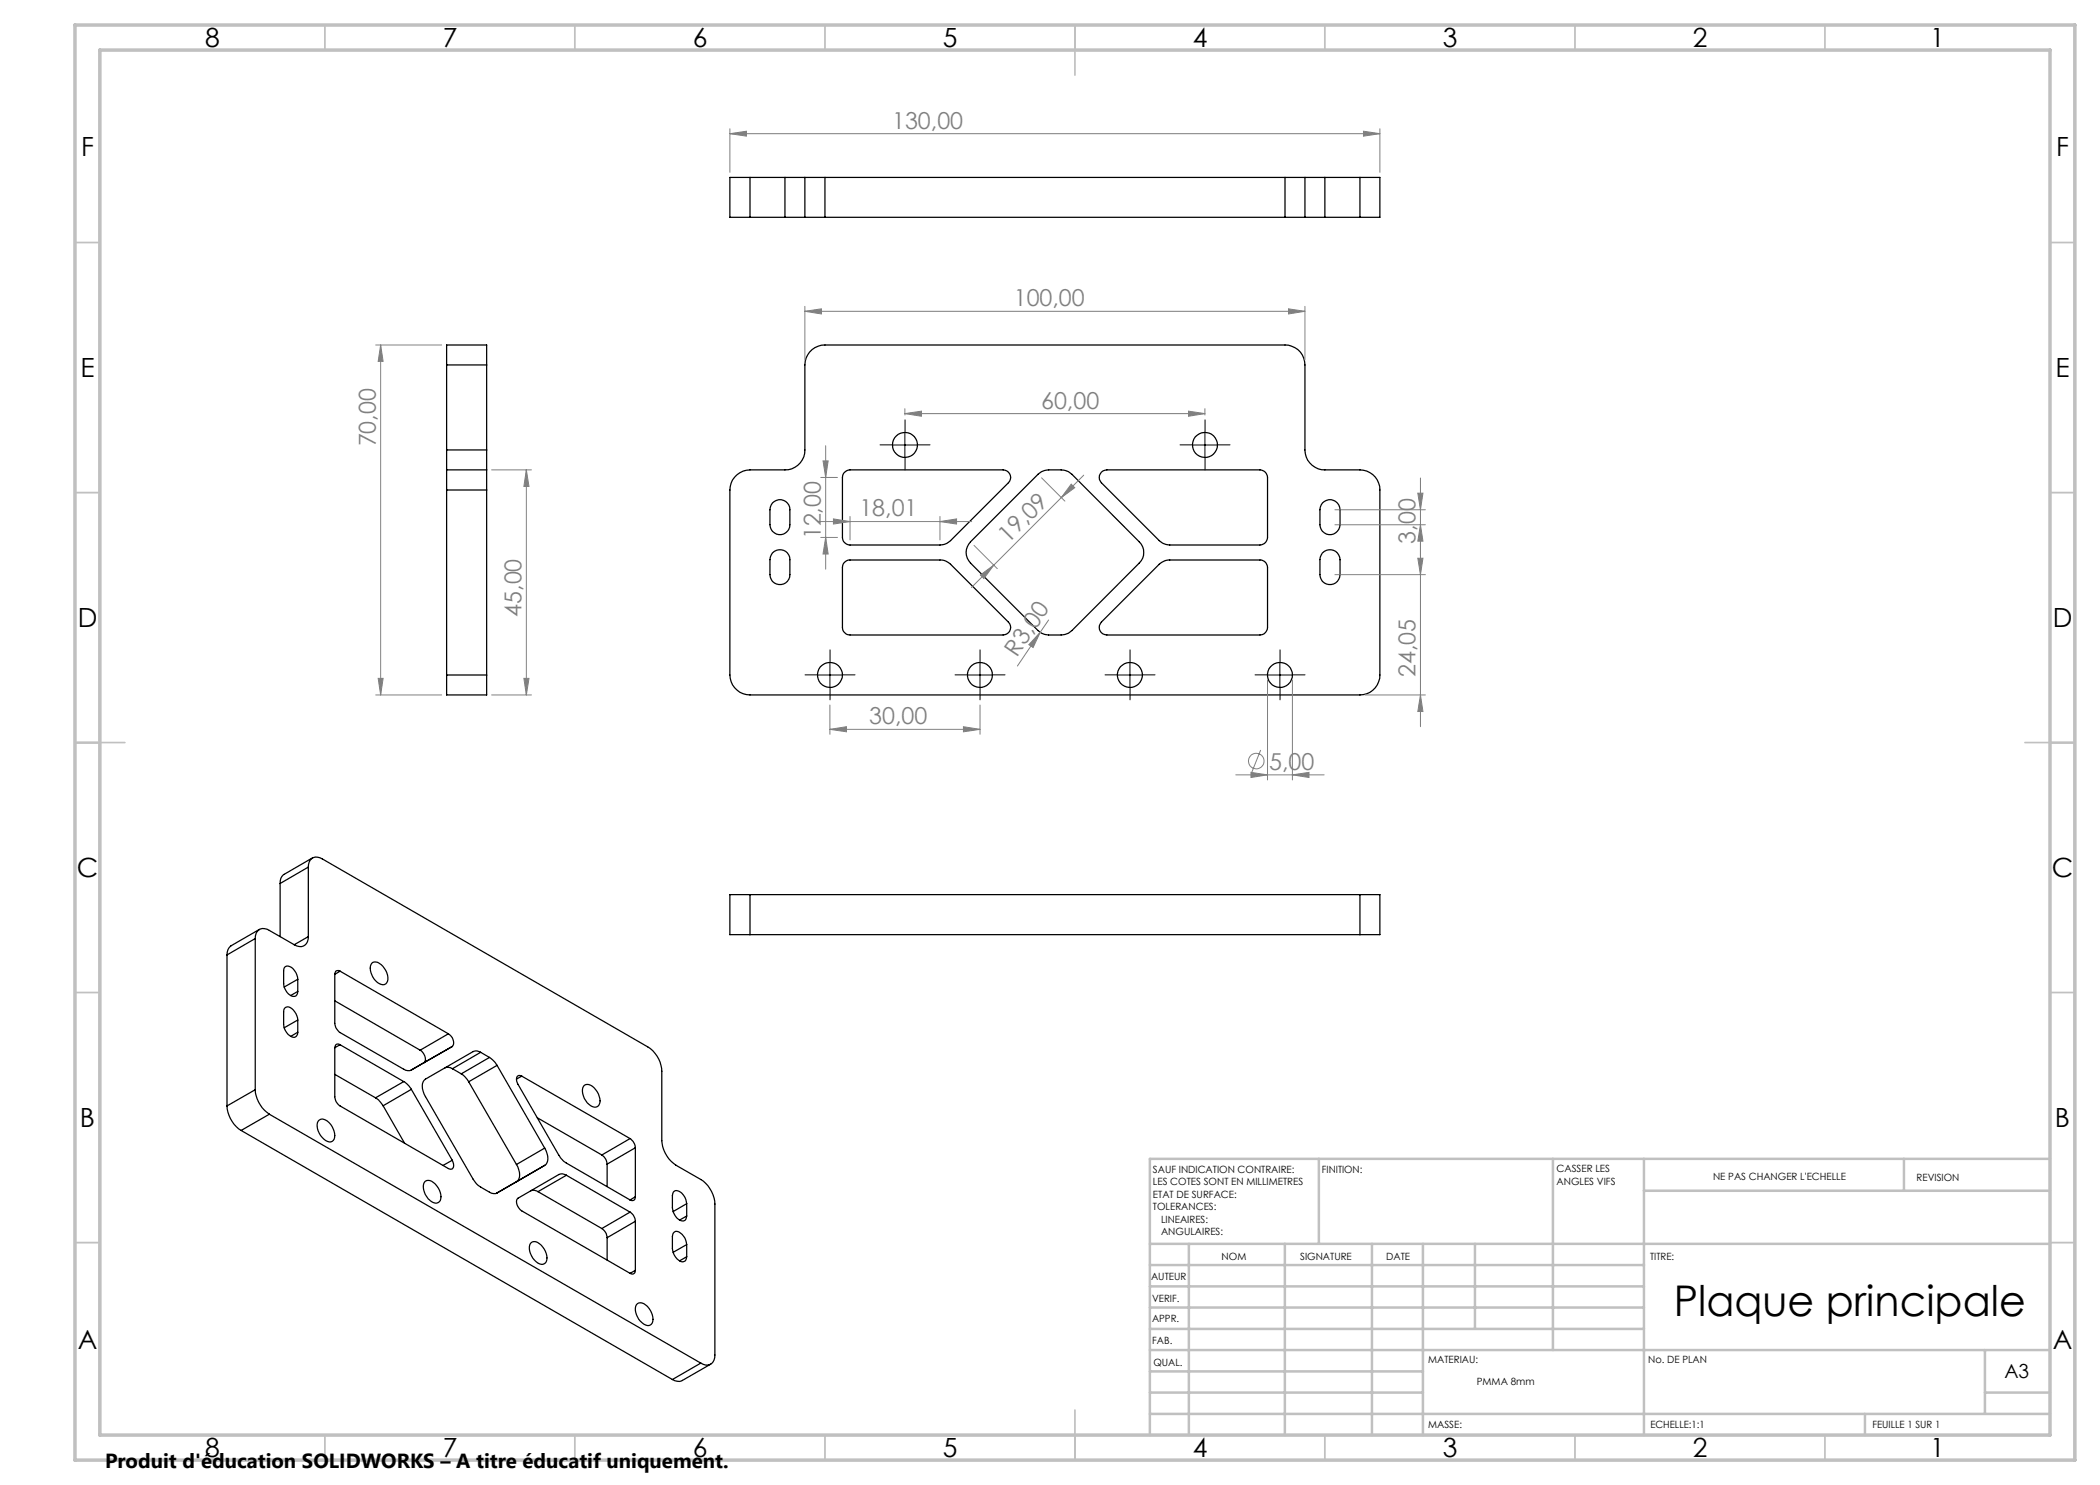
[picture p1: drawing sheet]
<svg xmlns="http://www.w3.org/2000/svg" width="420mm" height="297mm" viewBox="0 0 420 297" stroke-linecap="round" stroke-linejoin="round" font-family="sans-serif">
<g fill="none" stroke="#000" stroke-width=".25">
<path d="M150 35.5h-4v8h4M150 35.5h7M150 35.5v8M157 35.5h4M157 35.5v8M161 35.5h4M161 35.5v8M165 35.5v8M165 35.5h92M257 35.5h4M257 35.5v8M261 35.5h4"/>
<path d="M261 35.5v8M265 35.5h7M265 35.5v8M272 35.5h4v8h-4M272 35.5v8M150 43.5h7M157 43.5h4M161 43.5h4M165 43.5h92M257 43.5h4M261 43.5h4M265 43.5h7"/>
<path d="M89.3 73v-4h8v4M89.3 73v17M89.3 73h8M97.3 73v17M161.9 70.4a4 4 0 0 1 3.1-1.4h92a3.9 3.9 0 0 1 4 4v17a4 4 0 0 0 4 4h7a4 4 0 0 1 4 4v37a4 4 0 0 1-4 4h-122a4.1 4.1 0 0 1-4-4v-37a4.1 4.1 0 0 1 4-4h7a3.9 3.9 0 0 0 4-4v-17a4 4 0 0 1 .9-2.6zM89.3 94v4M89.3 90v4M89.3 94h8M89.3 98h8M89.3 98v37M89.3 90h8M97.3 94v4"/>
<path d="M97.3 90v4M97.3 98v37M168.9 94.4l.5-.3 .6-.1h30.6a1.51 1.51 0 0 1 1.4 .9 1.51 1.51 0 0 1-.3 1.7l-11.6 11.5a3.1 3.1 0 0 1-2.1 .9h-18a1.57 1.57 0 0 1-1.5-1.5v-12l.1-.6zM207.6 94.9a3.3 3.3 0 0 1 2.1-.9h2.5a3.3 3.3 0 0 1 2.2 .9l13.5 13.5a2.98 2.98 0 0 1 0 4.2l-13.5 13.5a3.3 3.3 0 0 1-2.2 .9h-2.5a3.3 3.3 0 0 1-2.1-.9l-13.5-13.5a2.98 2.98 0 0 1 0-4.2zM220.3 94.4l.3-.2 .8-.2h30.6a1.57 1.57 0 0 1 1.5 1.5v12a1.57 1.57 0 0 1-1.5 1.5h-18a3.3 3.3 0 0 1-2.2-.9l-11.5-11.5a1.53 1.53 0 0 1 0-2.2zM154.5 100.6a2 2 0 0 1 2.2-.5 2 2 0 0 1 1.3 1.8v3a1.99 1.99 0 0 1-2 2 1.99 1.99 0 0 1-2-2v-3l.1-.4zM154.5 110.6a2 2 0 0 1 2.2-.5 2 2 0 0 1 1.3 1.8v3a1.99 1.99 0 0 1-2 2 1.99 1.99 0 0 1-2-2v-3l.1-.5zM168.9 112.4l.8-.4h18.3a2.87 2.87 0 0 1 2.1 .9l11.6 11.5a1.51 1.51 0 0 1 .3 1.7 1.51 1.51 0 0 1-1.4 .9h-30.6a1.57 1.57 0 0 1-1.5-1.5v-12l.1-.6zM231.8 112.9a3 3 0 0 1 2.2-.9h18a1.51 1.51 0 0 1 1.5 1.5v12a1.57 1.57 0 0 1-1.5 1.5h-30.6a1.52 1.52 0 0 1-1.4-.9 1.52 1.52 0 0 1 .3-1.7zM264.5 110.6a2.03 2.03 0 0 1 2.2-.5 2.03 2.03 0 0 1 1.3 1.8v3a2.01 2.01 0 0 1-2 2 2.01 2.01 0 0 1-2-2v-3l.1-.5zM264.5 100.6a2.03 2.03 0 0 1 2.2-.5 2.03 2.03 0 0 1 1.3 1.8v3a2.01 2.01 0 0 1-2 2 2.01 2.01 0 0 1-2-2v-3l.1-.4zM89.3 135v4h8v-4"/>
<path d="M89.3 135h8M56 176.7v10.6M61.7 173.4a1.73 1.73 0 0 1 .8-1.8 1.73 1.73 0 0 1 2 .2l65 37.6a6 6 0 0 1 2.9 4.8v13.9a6.4 6.4 0 0 0 2.8 4.9l5 2.9a6.3 6.3 0 0 1 2.8 4.9v30.2a1.72 1.72 0 0 1-.8 1.8 1.72 1.72 0 0 1-2-.2M61.7 173.4v13.9M61.7 173.4l-5.7 3.3M62.5 171.6l-5.7 3.3a1.83 1.83 0 0 0-.8 1.8M150 178.9h-4v8h4M150 178.9v8M150 178.9h122M272 178.9h4v8h-4M272 178.9v8M45.4 191v30.2"/>
<path d="M51 187.7a1.73 1.73 0 0 1 .9-1.8 1.73 1.73 0 0 1 2 .2l4.9 2.8M51 187.7v30.2M51 187.7l-5.6 3.3M51.9 185.9l-5.7 3.3a2.03 2.03 0 0 0-.8 1.8M59.5 195.9a2.7 2.7 0 0 0-2.2-2.7 .84 .84 0 0 0-.6 1v2.5a2.62 2.62 0 0 0 2.2 2.6 .9 .9 0 0 0 .6-1M59.5 195.9v2.4M59.5 198.3l-1.4 .8M59.5 195.9l-2.7 1.5M61.7 187.3a1.73 1.73 0 0 1-.9 1.8 1.73 1.73 0 0 1-2-.2M61.7 187.3l-2.9 1.6M67 194.9v9.8a2.49 2.49 0 0 0 1 1.8l12.8 7.4a1.5 1.5 0 0 0 1.5 .1l8.2-4.7M68 194.2a.65 .65 0 0 0-.7 0 .65 .65 0 0 0-.3 .7"/>
<path d="M68 194.2l21.7 12.6M68 194.2l-1 .7M74.4 192.6a1.37 1.37 0 0 1 1.8 .3 3.3 3.3 0 0 1 1.2 3.6 1.19 1.19 0 0 1-1.9 0 3.2 3.2 0 0 1-1.1-3.9zM150 186.9h122M51 217.9a6.4 6.4 0 0 0 2.9 4.9M51 217.9l-5.6 3.3M59.5 204a2.99 2.99 0 0 0-1.9-2.6 .84 .84 0 0 0-.9 1v2.4a2.7 2.7 0 0 0 2.2 2.7 .98 .98 0 0 0 .6-1.1M59.5 204v2.4M59.5 206.4l-1.4 .9M59.5 204l-2.7 1.6M67 209.5v9.9a2.33 2.33 0 0 0 1 1.8l21.7 12.5a.71 .71 0 0 0 .9 0 .71 .71 0 0 0 .1-.9l-.2-.7M67 214.9l8.1 4.7"/>
<path d="M67 200.2l17 9.8M68 208.9a.65 .65 0 0 0-.7 0 .65 .65 0 0 0-.3 .6M68 208.9l12.8 7.4M68 208.9l-1 .6M75.1 219.6l.6 .4 .9 1.2M80.8 216.3l1 .9 .5 .7M80.8 216.3l-5.7 3.3M82.3 217.9l8.2 14.2M82.3 217.9l-5.7 3.3M84 210a2.01 2.01 0 0 1 .9 2.4l-.1 .1M84.8 212.5l-2.6 1.5M89 213.6a1.58 1.58 0 0 1 1.5 .1"/>
<path d="M89.7 206.8a1.88 1.88 0 0 1 .8 2.5M89.7 206.8l-5.7 3.2M90.5 209.3l-5.7 3.2M90.5 213.7l1.8 1.1M92.3 214.8l.8 .6 .6 1M93.7 216.4l9.6 16.5M96.1 210.5a1.5 1.5 0 0 0-1.5-.2l-9.5 5.5a1.99 1.99 0 0 0-.5 2.5l.5 1 9.5 16.5 1.1 1.3 2.2 1.3a1.5 1.5 0 0 0 1.5 .2M96.1 210.5l1.8 1M96.1 210.5l-5.6 3.2M97.9 211.5l1 .9 .5 .7M97.9 211.5l-5.6 3.3M99.4 213.1l9.5 16.5"/>
<path d="M99.4 213.1l-5.7 3.3M104.4 215.2a.71 .71 0 0 0-1 .1 .71 .71 0 0 0-.1 .9l.3 .7 8.2 14.1 .8 1.2 13.4 7.8M104.4 215.2l21.6 12.5M104.4 215.2l-1.1 .6M116.9 217.1a2.04 2.04 0 0 1 2.6 1.3l.3 .9a1.34 1.34 0 0 1-.9 2.1 3.3 3.3 0 0 1-2.2-4.1zM45.4 221.2a6.2 6.2 0 0 0 2.8 4.9M48.2 226.1l86.3 49.8M53.9 222.8l86.3 49.8M53.9 222.8l-5.7 3.3M63.6 224.2a1.19 1.19 0 0 1 1.9 0 3.2 3.2 0 0 1 1.1 3.9 1.29 1.29 0 0 1-1.8-.3 3.3 3.3 0 0 1-1.2-3.6zM76.6 221.2l4.3 7.5M85.1 236.3a2.04 2.04 0 0 1 2.5 1.3 2.16 2.16 0 0 1 0 2.9 2.32 2.32 0 0 1-2.5-1.6l-.4-.9a1.84 1.84 0 0 1 .4-1.7z"/>
<path d="M90.5 232.1l-1.9 1M103.3 232.9l.5 1.1a1.96 1.96 0 0 1-.5 2.4M103.3 236.4l-3.9 2.2M106.2 238.2a1.52 1.52 0 0 1 1.4 .1M107.5 223.6l12.9 7.4M107.6 238.3l12.8 7.4M108.9 229.6l.5 1.1a1.96 1.96 0 0 1-.5 2.4M108.9 233.1l-9.5 5.5M108.9 233.1l-5.6 3.3M108.9 229.6l-5.6 3.3M113.3 235.1a1.5 1.5 0 0 0-1.5-.2l-8.2 4.7a1.74 1.74 0 0 0 .8 2.6l21.6 12.5M113.3 235.1l12.7 7.3"/>
<path d="M113.3 235.1l-5.7 3.2M120.4 231a2.34 2.34 0 0 1 1 1.8M121.4 232.8v4.5M126 227.7a2.49 2.49 0 0 1 1.1 1.8M126 227.7l-5.6 3.3M127.1 239.4a.65 .65 0 0 1-.3 .7 .65 .65 0 0 1-.8-.1M127.1 229.5v9.9M127.1 229.5l-5.7 3.3M127.1 239.4l-1.1 .6M106.3 248.5a2.02 2.02 0 0 1 2.5 1.3 2.16 2.16 0 0 1 0 3 2.26 2.26 0 0 1-2.5-1.7l-.4-.9a1.74 1.74 0 0 1 .4-1.7zM120.4 245.7a2.34 2.34 0 0 1 1 1.8M121.4 247.5v4.5"/>
<path d="M126 242.4a2.34 2.34 0 0 1 1.1 1.9M126 242.4l-5.6 3.3M127.1 254.1a.65 .65 0 0 1-.3 .6 .65 .65 0 0 1-.8 0M127.1 244.3v9.8M127.1 244.3l-5.7 3.2M127.1 254.1l-1.1 .6M137.3 248.9a2.78 2.78 0 0 0-2.2-2.6 .98 .98 0 0 0-.6 1v2.4a2.99 2.99 0 0 0 1.9 2.7 .85 .85 0 0 0 .9-1M137.3 240.7a2.7 2.7 0 0 0-2.2-2.6 .9 .9 0 0 0-.6 1v2.5a2.7 2.7 0 0 0 2.2 2.6 .9 .9 0 0 0 .6-1M137.3 240.7v2.5M137.3 248.9v2.5M137.3 251.4l-1.4 .8M137.3 248.9l-2.7 1.6"/>
<path d="M137.3 243.2l-1.4 .8M137.3 240.7l-2.7 1.6M127.3 260.9a1.23 1.23 0 0 1 1.8 .1 3.6 3.6 0 0 1 1.4 3.6 1.06 1.06 0 0 1-1.7 .2 3.4 3.4 0 0 1-1.5-3.9zM140.2 272.6l-5.7 3.3M142.1 272.8l-5.6 3.3a1.73 1.73 0 0 1-2-.2"/>
<circle cx="181" cy="89" r="2.49"/>
<circle cx="241" cy="89" r="2.5"/>
<circle cx="166" cy="135" r="2.5"/>
<circle cx="196" cy="135" r="2.5"/>
<circle cx="226" cy="135" r="2.5"/>
<circle cx="256" cy="135" r="2.5"/>
</g>
<g fill="none" stroke="#808080" stroke-width=".2">
<path d="M146 26.7l3.3-.5v1zM146 25.7v8.8M146 26.7h130M272.7 26.2l3.3 .5-3.3 .5zM276 25.7v8.8M75.1 69h13.2M76.1 69v70M76.1 69l.5 3.3h-1zM161 62.3l3.3-.5v1zM161 61.3v10.7M161 62.3h100M257.7 61.8l3.3 .5-3.3 .5z"/>
<path d="M261 61.3v10.7M98.3 94h8M105.3 94l.5 3.3h-1zM105.3 94v45M164.1 95.5h3.4M164.6 92.2h1l-.5 3.3zM165.1 89.1v24.7M181 82.7l3.3-.5v1.1zM181 81.7v1.3M181 82.7h60M208.3 95.6l4.7 4.6M214.2 96.8l.7 .7-2.6 2z"/>
<path d="M216.7 95l-17.9 18M237.7 82.2l3.3 .5-3.3 .6zM241 81.7v1.3M283.6 98.6h1l-.5 3.3zM284.1 95.6v49.7M163.7 104.3h30.6M164.1 107.5h3.4M165.1 107.5l.5 3.3h-1zM166.7 103.8l3.3 .5-3.3 .5zM170 103.3v4.7M188 104.3l3.3-.5v1zM188 103.3v4.7"/>
<path d="M194.8 109.1l4.7 4.6M196.1 115l2.7-2-2 2.7zM198.8 113l-4.5 4.5M267 101.9h18.1M267 104.9h18.1M267 114.9h18.1M283.6 111.7h1l-.5 3.2zM284.1 104.9l.5 3.3h-1zM75.1 139h13.2M75.6 135.7h1l-.5 3.3zM98.3 139h8M104.8 135.7h1l-.5 3.3z"/>
<path d="M208 126.5l-1.4 3-.8-.6zM208 126.5l-4.5 6.7M209.7 124l-1.7 2.5M253.5 136v20M258.5 136v20M273 139h12.1M284.1 139l.5 3.3h-1zM166 145.9l3.3-.6v1.1zM166 141v5.9M166 145.9h30M192.7 145.3l3.3 .6-3.3 .5zM196 141v5.9"/>
<path d="M247.2 155h17.6M250.2 154.5l3.3 .5-3.3 .5zM252.1 150l-1.7 4.4M258.5 155l3.3-.5v1z"/>
<circle cx="251.2" cy="152.2" r="1.55"/>
</g>
<g fill="none" stroke="#000" stroke-width=".2" stroke-dasharray="30.5 1.3 1.3 1.3">
<path d="M178.5 89h-2.5M181 86.5v-2.5M181 91.5v2.5M183.5 89h2.5M238.5 89h-2.5M241 86.5v-2.5M241 91.5v2.5M243.5 89h2.5M163.5 135h-2.5M166 132.5v-2.5M166 137.5v2.5M168.5 135h2.5"/>
<path d="M193.5 135h-2.5M196 132.5v-2.5M196 137.5v2.5M198.5 135h2.5M223.5 135h-2.5M226 132.5v-2.5M226 137.5v2.5M228.5 135h2.5M253.5 135h-2.5M256 132.5v-2.5M256 137.5v2.5M258.5 135h2.5"/>
</g>
<path d="M178.5 89h5M181 86.5v5M238.5 89h5M241 86.5v5M163.5 135h5M166 132.5v5M193.5 135h5M196 132.5v5M223.5 135h5M226 132.5v5M253.5 135h5M256 132.5v5" fill="none" stroke="#000" stroke-width=".2"/>
<g fill="none" stroke="#c0c0c0" stroke-width=".35">
<path d="M65 5v5M115 5v5M165 5v5M215 5v10M265 5v5M315 5v5M365 5v5M15 48.5h5M410 48.5h5M15 98.5h5M410 98.5h5M15 148.5h10"/>
<path d="M405 148.5h10M15 198.5h5M410 198.5h5M15 248.5h5M410 248.5h5M65 287v5M115 287v5M165 287v5M215 282v10M265 287v5M315 287v5M365 287v5"/>
</g>
<g fill="none" stroke="#c0c0c0" stroke-width=".5">
<path d="M263.8 231.8v17M310.6 231.8v38.2M328.8 231.8v55.2M328.8 238.2h81.2M380.8 231.8v6.4M410 231.8h-180v55.2M230 248.8h180M230 257.3h98.8M230 253h98.8M237.8 248.8v38.2M257 248.8v38.2M274.4 248.8v38.2"/>
<path d="M284.6 248.8v38.2M295 248.8v17M230 265.8h98.8M230 261.5h98.8M230 278.5h54.6M230 274.3h54.6M230 270h180M397 278.5h13M397 270v12.8M230 282.8h180M373 282.8v4.2"/>
</g>
<path d="M15 5h400v287h-400zM20 10h390v277h-390z" fill="none" stroke="#c0c0c0" stroke-width=".7"/>
<g fill="#808080">
<path d="M208 126.5l-1.4 3-.8-.6z"/>
<path d="M272.7 26.2l3.3 .5-3.3 .5zM146 26.7l3.3-.5v1z"/>
<path d="M250.2 154.5l3.3 .5-3.3 .5zM258.5 155l3.3-.5v1zM181 82.7l3.3-.5v1.1zM237.7 82.2l3.3 .5-3.3 .6zM166 145.9l3.3-.6v1.1zM192.7 145.3l3.3 .6-3.3 .5z"/>
<path d="M161 62.3l3.3-.5v1zM257.7 61.8l3.3 .5-3.3 .5z"/>
<path d="M188 104.3l3.3-.5v1zM166.7 103.8l3.3 .5-3.3 .5z"/>
<path d="M214.2 96.8l.7 .7-2.6 2zM196.1 115l2.7-2-2 2.7z"/>
<path d="M164.6 92.2h1l-.5 3.3zM165.1 107.5l.5 3.3h-1z"/>
<path d="M283.6 98.6h1l-.5 3.3zM284.1 104.9l.5 3.3h-1zM283.6 111.7h1l-.5 3.2zM284.1 139l.5 3.3h-1zM105.3 94l.5 3.3h-1zM104.8 135.7h1l-.5 3.3z"/>
<path d="M76.1 69l.5 3.3h-1zM75.6 135.7h1l-.5 3.3z"/>
</g>
<text font-size="8.5" x="334.8" y="263.3">Plaque principale</text>
<g font-size="5.3">
<text x="41" y="9.5">8</text>
<text x="88.5" y="9.5">7</text>
<text x="138.5" y="9.5">6</text>
<text x="188.5" y="9.5">5</text>
<text x="238.5" y="9.5">4</text>
<text x="288.5" y="9.5">3</text>
<text x="338.5" y="9.5">2</text>
<text x="386" y="9.5">1</text>
<text x="16.2" y="31.2">F</text>
<text x="411.2" y="31.2">F</text>
<text x="16.1" y="75.5">E</text>
<text x="411.1" y="75.5">E</text>
<text x="15.5" y="125.5">D</text>
<text x="410.5" y="125.5">D</text>
<text x="15.4" y="175.5">C</text>
<text x="410.4" y="175.5">C</text>
<text x="16" y="225.5">B</text>
<text x="411" y="225.5">B</text>
<text x="15.5" y="269.7">A</text>
<text x="410.5" y="269.7">A</text>
<text x="41" y="291.5">8</text>
<text x="88.5" y="291.5">7</text>
<text x="138.5" y="291.5">6</text>
<text x="188.5" y="291.5">5</text>
<text x="238.5" y="291.5">4</text>
<text x="288.5" y="291.5">3</text>
<text x="338.5" y="291.5">2</text>
<text x="386" y="291.5">1</text>
</g>
<g font-size="4.7" fill="#808080">
<text x="178.4" y="25.7">130,00</text>
<text x="202.7" y="61.2">100,00</text>
<text x="208.2" y="81.7">60,00</text>
<text x="75.1" y="89.3" transform="rotate(-90 75.1 89.3)">70,00</text>
<text x="164.1" y="107.9" transform="rotate(-90 164.1 107.9)">12,00</text>
<text x="171.9" y="103.3">18,01</text>
<text x="201.6" y="108.7" transform="rotate(-45 201.6 108.7)">19,09</text>
<text x="283.1" y="108.8" transform="rotate(-90 283.1 108.8)">3,00</text>
<text x="104.3" y="123.4" transform="rotate(-90 104.3 123.4)">45,00</text>
<text x="203.4" y="131.6" transform="rotate(-56 203.4 131.6)">R3,00</text>
<text x="283.1" y="135.5" transform="rotate(-90 283.1 135.5)">24,05</text>
<text x="173.8" y="144.8">30,00</text>
<text x="253.8" y="153.9">5,00</text>
</g>
<text font-size="4.1" x="21" y="293.7">Produit d'éducation SOLIDWORKS – A titre éducatif uniquement.</text>
<text font-size="3.9" x="400.9" y="275.5">A3</text>
<g font-size="2">
<text x="230.6" y="234.6">SAUF INDICATION CONTRAIRE:</text>
<text x="230.6" y="237.1">LES COTES SONT EN MILLIMETRES</text>
<text x="230.6" y="239.6">ETAT DE SURFACE:</text>
<text x="264.4" y="234.6">FINITION:</text>
<text x="311.3" y="234.5">CASSER LES</text>
<text x="311.3" y="237">ANGLES VIFS</text>
<text x="342.6" y="236">NE PAS CHANGER L'ECHELLE</text>
<text x="383.3" y="236.2">REVISION</text>
<text x="230.6" y="242.1">TOLERANCES:</text>
<text x="232.2" y="244.6">LINEAIRES:</text>
<text x="232.2" y="247.1">ANGULAIRES:</text>
<text x="244.3" y="252">NOM</text>
<text x="260" y="251.9">SIGNATURE</text>
<text x="277.2" y="251.9">DATE</text>
<text x="330" y="251.9">TITRE:</text>
<text x="230.2" y="256.1">AUTEUR</text>
<text x="230.4" y="260.3">VERIF.</text>
<text x="230.4" y="264.4">APPR.</text>
<text x="230.5" y="268.8">FAB.</text>
<text x="230.7" y="273.1">QUAL.</text>
<text x="285.7" y="272.5">MATERIAU:</text>
<text x="329.6" y="272.5">No. DE PLAN</text>
<text x="295.4" y="276.9">PMMA 8mm</text>
<text x="285.6" y="285.5">MASSE:</text>
<text x="330.1" y="285.6">ECHELLE:1:1</text>
<text x="374.5" y="285.6">FEUILLE 1 SUR 1</text>
</g>
</svg>
